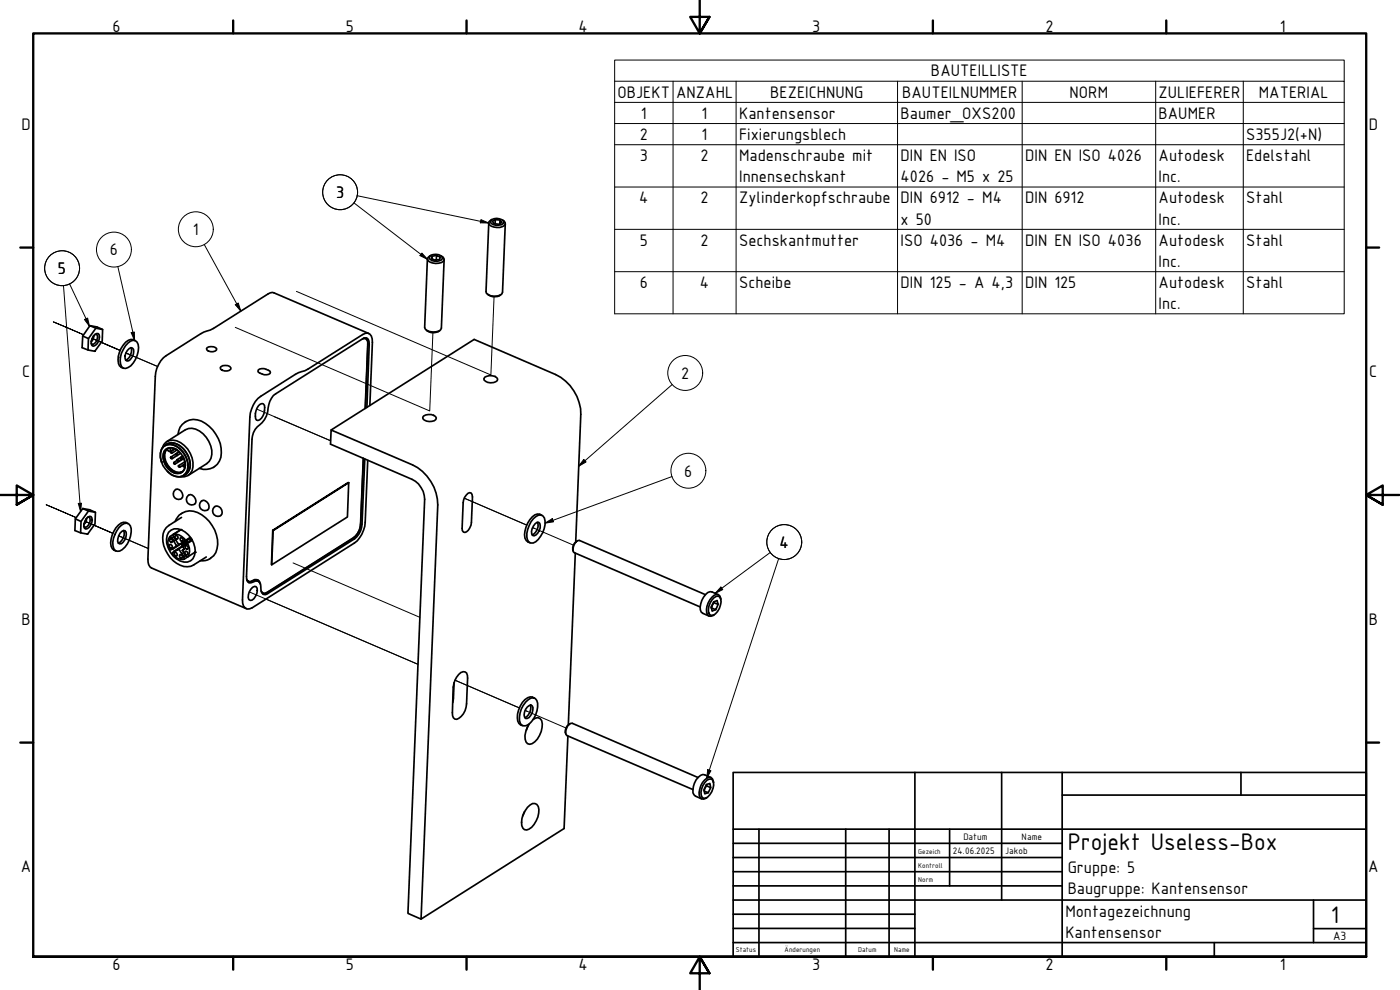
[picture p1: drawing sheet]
<svg xmlns="http://www.w3.org/2000/svg" width="420mm" height="297mm" viewBox="0 0 420 297" stroke-linecap="round" stroke-linejoin="round" font-family="sans-serif">
<g fill="none" stroke="#000" stroke-width=".3">
<path d="M16 96.6l9.1 3.8zM70.6 98.2l58.4 25.1 .9-23.5M89 87.4l58.3 25.1 1-23.5M27.6 101.5l8.5 3.6zM27.7 101.6l8.4 3.5M38.5 106.2l-.7-.3 9.5 4.1M77 122.7l22.3 9.6M13.8 151.4l9.1 3.9zM25.5 156.4l8.3 3.6zM25.5 156.4l8.3 3.6M139.3 149.5l18.8 8zM160.5 158.6l-.7-.3 12.3 5.3"/>
<path d="M36.3 161.1l-.7-.3 8.9 3.8M74.8 177.6l50.6 21.7-45.3-19.4M87.9 168.9l38.1 16.3M136.5 204.1l19.4 8.3zM158.3 213.5l-.7-.3 12.3 5.2"/>
</g>
<!-- layer: Sichtbar (ISO) -->
<g fill="none" stroke="#000" stroke-width=".51">
<path d="M128.3 77.6l-.9 20.7a3.3 3.3 0 0 0 4.9 .6l.2-.4 .8-20.6M128.9 76.9a2.85 2.85 0 0 1 3.8 .2l.1 .4a2.48 2.48 0 0 1-4-.1zM129.2 76.7l-.8 .6-.1 .5a2.61 2.61 0 0 0 3.3 1.2l.9-.2 .8-.8-.1-.5-.7-.7M129.7 76.9l-.2 .7 1.1 .5 1.4-.3 .1-.7-1.1-.5-.1 1.4M131 76.6l-1.3 .3v.7M146.7 66.9l-.8 20.6a2.21 2.21 0 0 0 2.4 1.4 2.22 2.22 0 0 0 2.5-1.2l.8-20.6M147.6 65.9l-.9 .6v.5a3.5 3.5 0 0 0 4.7 .7 1.02 1.02 0 0 0-.6-1.7M147.6 65.9a3.2 3.2 0 0 1 3.5 .3l.1 .5a1.9 1.9 0 0 1-2.3 .9l-1.4-.5-.3-.4zM148.7 65.9l1.4 .1M150.1 67.1v-1.1l.5 .7-.9 .6-1.4-.2-.5-.7 .9-.5-.1 1.3M27 97.7l2.1 .4 1.7 .8M28.8 98.5l2 .4-.1 3.4-2.3 3.1-2-.4 .1-3.4z"/>
<path d="M28.8 98.5l-1.8-.8-2.2 3.1-.2 3.5 1.8 .7M128 99a3.2 3.2 0 0 0 4 .2M146.3 88.3a3.2 3.2 0 0 0 4 .1M24.8 100.8l1.7 .8M28.1 100.8l1-.7h.4a2.7 2.7 0 0 1-1.6 3.8 1.6 1.6 0 0 1-.3-2.3zM28.1 100.8l-.7 1.6M28.2 100.6l-.4 1.4-.4 .5M28.5 100.3h.4a1.79 1.79 0 0 1-.5 2.7l-.4 .3h-.4l-.2-.3M38.2 105.1l1.1-.8 .5 .1a2.68 2.68 0 0 1-1.7 3.9 1.76 1.76 0 0 1-.3-2.4zM38.4 102.9a1.75 1.75 0 0 1 2.2-.7 1.75 1.75 0 0 1 1 2.1 7.3 7.3 0 0 1-3.2 6l-.7 .2a1.74 1.74 0 0 1-1.6-2.2 7.3 7.3 0 0 1 2.3-5.4zM39.3 104.3a3.2 3.2 0 0 1-1.6 3.8M40.6 102.2a2.07 2.07 0 0 0-2.9 .5 6.9 6.9 0 0 0-1.8 7.1l1.1 .7"/>
<path d="M62.2 104.3a2.46 2.46 0 0 1 2.8 .3 1.31 1.31 0 0 1-1.8 .9l-1.1-.5-.1-.4zM66.3 110a2.39 2.39 0 0 1 3 .3v.4a2.26 2.26 0 0 1-3.1 .1l-.1-.5zM77.5 111a2.69 2.69 0 0 1 3.7 .7 2.23 2.23 0 0 1-3.2 .2l-.5-.2zM108.8 101.6l-26.1 16.6a6.7 6.7 0 0 0-2.4 5.4 7.1 7.1 0 0 1-3.1 4.5 5.6 5.6 0 0 0-1.6 3.7l-1.6 41.2 .3 1.5 .4 .4h.6l1.5-.6 .6 .1 .5 .4 .3 .7 .1 1a1.5 1.5 0 0 0 1.4 1.9l26.7-16.7a5.9 5.9 0 0 0 2.2-4.4l.9-19.6M108.8 101.6l1.2-.2 .5 .4 .2 .6 .1 .9-.7 18.9M108.8 101.6a1.05 1.05 0 0 1 1.6 .9v.8M109.2 101.5l.5 .1M109.9 101.4l.5 .9v.8l-.8 19.4M110.7 100.1l-29-12.4-1.2 .5-16.4 10.3-3.8 1.6-10.5 6.6a8.4 8.4 0 0 0-3.2 6.3l-2.2 54.8a2.68 2.68 0 0 0 1.1 2.6l28.4 12.2M145.5 113.1a2.87 2.87 0 0 1 3.9 .7 1.81 1.81 0 0 1-2.2 1.1 1.77 1.77 0 0 1-2-1.3zM48.5 138.6a4.1 4.1 0 0 1 1.3-5.1 5.3 5.3 0 0 1 6 3.3 4.8 4.8 0 0 1-.4 5.7 3.7 3.7 0 0 1-5.1-1h-.1M48.7 134.4a3.4 3.4 0 0 1 5.5-1.6 7.8 7.8 0 0 1 3.5 8.4 3.1 3.1 0 0 1-3.5 1.9"/>
<path d="M49.1 134a3.8 3.8 0 0 1 5.2 1.1 5.8 5.8 0 0 1 1.4 6.9 3.2 3.2 0 0 1-5-.2 6.4 6.4 0 0 1-2.2-7zM49.5 133.7a3.5 3.5 0 0 1 4.6 .1 7 7 0 0 1 2.8 7l-.4 .9-1.3 1M49.7 133.5a4.3 4.3 0 0 1 5.9 1.7 5.4 5.4 0 0 1 .5 6.8l-.7 .5M49.9 134.7a3.4 3.4 0 0 1 4.5 1.6 3.7 3.7 0 0 1-.2 5.7 4.7 4.7 0 0 1-5.3-4.7l.4-2zM50 132.5l5.6-3.5a5.1 5.1 0 0 1 6.3 2.2 6.1 6.1 0 0 1 .9 7.2l-.8 .7-5.5 3.6M50.2 134.6a4.1 4.1 0 0 0 .7 5.9 3.3 3.3 0 0 0 3.8 1.1M50.9 134.4l.3 .7-.1 .3-.7-.2-.2-.5a4.4 4.4 0 0 0 .9 5.8 3.1 3.1 0 0 0 3.6 1M51.3 135.5l.3 .1-.1 .4-.3-.4zM51.3 137.1l.4 .4-.1 .2-.4-.4zM52.3 138.7l.2 .2v.4l-.3-.1zM52.5 134.6l-1.4 .8M52.6 134.7l-1.4 .8"/>
<path d="M52.9 136.1l.2 .2v.4l-.3-.4zM53 134.9l.1 .1-1.5 1M53.1 138.2l-.9 .5M53.2 137.9l.3 .1v.4h-.3zM53.4 130.4a5 5 0 0 1 3.1-4.3 5 5 0 0 1 5.2 .9 10.4 10.4 0 0 1 4.6 10.2 4.8 4.8 0 0 1-6.5 3.3M53.7 139.7h.2v.5l-.2-.1zM53.8 135.5l-2.5 1.6M53.8 135.6a2.57 2.57 0 0 0-2.9-1.2 2.57 2.57 0 0 0-1.9 2.6 5.4 5.4 0 0 0 4 5 2.32 2.32 0 0 0 2.6-3l-.3-1.2M53.8 135.6l-1 .6M54.2 136l-2.6 1.7M54.4 137.2l.3 .4-.2 .1h-.2zM54.9 136.8l-1.8 1.1"/>
<path d="M54.9 136.9l-.6 .3M54.9 139.7l.3-.1 .2 .3-.4 .1zM55 139.6l.6-.4-1.6 1M55.1 137.4l-1.6 1M55.2 137.6l-2.7 1.6M55.5 138.5l-1.8 1.2M55.6 139.9l-.3 .2M77.6 121.7l.5-.4 .6-.2 .4 .1a3.5 3.5 0 0 1-.2 3.6 1.63 1.63 0 0 1-1.9 1.2 4.2 4.2 0 0 1 .6-4.3zM99.4 129l42.9-27.2 24.5 10.6a13.5 13.5 0 0 1 7.5 11.9l-1.5 38.3M109 137.5l-.8 19.8a5.2 5.2 0 0 1-2 4l-26.1 16.5a1.08 1.08 0 0 1-1.7-.5M109.1 137.5l-.8 19.6a5.9 5.9 0 0 1-2.3 4.4l-26.1 16.5-1 .2M111 121.7l.8-19a2.08 2.08 0 0 0-2.1-2.7l-17.2 10.7-3.9 1.6-10.4 6.6a8.4 8.4 0 0 0-3.2 6.2l-2.2 54.9a2.07 2.07 0 0 0 2.1 2.7l31.5-19.8a8.4 8.4 0 0 0 3.2-6.2l.8-18.6"/>
<path d="M127.1 124.8a2.74 2.74 0 0 1 3.8 .6 1.64 1.64 0 0 1-2.1 1.1 1.64 1.64 0 0 1-1.9-1.3zM22.6 155.7l1.7 .7M24.8 152.6l2.1 .4 1.7 .7M25.9 155.6l-.7 1.6M26 155.5l-.4 1.4-.5 .5M26.3 155.2h.4a1.97 1.97 0 0 1-1.3 3l-.3-.4M26.4 155.2l.9-.2a2.61 2.61 0 0 1-1.6 3.7 1.53 1.53 0 0 1-.2-2.3zM26.5 153.3l2.1 .4-.1 3.5-2.2 3.1-2.1-.4 .1-3.5zM26.5 153.3l-1.7-.7-2.2 3.1-.1 3.5 1.7 .7M35.8 158.2a2.31 2.31 0 0 1 2.9-1 5.4 5.4 0 0 1-.5 6 3.8 3.8 0 0 1-3 2.2 2.12 2.12 0 0 1-1.4-2.7 9.2 9.2 0 0 1 2-4.5zM37.1 159.2a3 3 0 0 1-1.6 3.7M38.4 157.1a2.07 2.07 0 0 0-2.8 .4 7.5 7.5 0 0 0-2.3 6.4l.4 .7 1.2 .7"/>
<path d="M50.6 159.7a3.3 3.3 0 0 1 5-.1 6.8 6.8 0 0 1 2.8 7.1 2.85 2.85 0 0 1-4.3 1.6 7.1 7.1 0 0 1-3.9-7.7zM52.6 156.4a5 5 0 0 1 8-1.9 9.9 9.9 0 0 1 4.2 11.3 4.7 4.7 0 0 1-4.7 2.5M54.5 149.5a1.72 1.72 0 0 0 0-1.9 1.72 1.72 0 0 0-1.7-.7 1.62 1.62 0 0 0-.5 2.2 1.62 1.62 0 0 0 2.2 .5M54.5 155.2l-3.8 2.5a5.1 5.1 0 0 0-1.6 6.1 8.3 8.3 0 0 0 7.2 6.2l1-.1 .9-.4 3.7-2.4M56.4 148.8l.3-.3a1.76 1.76 0 0 1 1.8 .8 1.76 1.76 0 0 1-.1 1.9 1.62 1.62 0 0 1-2.1-.3 1.62 1.62 0 0 1 .1-2.1zM60.3 150.5l.3-.3a1.73 1.73 0 0 1 1.8 .8 1.73 1.73 0 0 1 0 2 1.62 1.62 0 0 1-2.1-.4 1.62 1.62 0 0 1 0-2.1zM66.3 154.6a1.68 1.68 0 0 0 .1-1.9 1.68 1.68 0 0 0-1.8-.8 1.62 1.62 0 0 0-.5 2.3 1.62 1.62 0 0 0 2.2 .5M82 159.2l-.5 10.3M104.6 144.8l-22.7 14.3 22.7-14.3-.3 10.3-22.8 14.4 .4-10.4M140 148.5l1-.7 .4 .1 .3 .5-.2 8.4a3.5 3.5 0 0 1-2 3l-.4-.2-.4-.4v-.7l.3-7.7 .4-1.6zM160.1 155.6a2.08 2.08 0 0 1 2.8-.8 5.4 5.4 0 0 1-.7 6.1 3.2 3.2 0 0 1-2.9 2 2.47 2.47 0 0 1-1.2-2.9 9 9 0 0 1 2-4.4zM160.6 157.1l1-.4a1.96 1.96 0 0 1 .2 2.5 1.68 1.68 0 0 1-2 1.4 2.78 2.78 0 0 1 .8-3.5z"/>
<path d="M161.3 156.7a3 3 0 0 1-1.6 3.8M162.6 154.6a2.07 2.07 0 0 0-2.8 .5 7.7 7.7 0 0 0-2.3 6.4l.4 .7 1.2 .7M36 160l.6-.6 .9-.2a3 3 0 0 1-1.1 3.9l-.5 .1a1.64 1.64 0 0 1-.3-2.4zM50.9 163.4l.7 .3 .2 .4-.2 .4-.7-.4-.2-.4zM51 161.7h.4l.3 .3 .1 .4-.2 .3-.6-.3zM51.6 161.5l.5 .9M51.6 161.5l-.5-.5a3 3 0 0 0-.1 4l.8-.2 1-.9M52 160.3l2.3-1.4-3.4 2.1M52.1 161.1l.6 .9M52.1 161.1l-.2-.6a3 3 0 0 1 3.7 1.5l-.2 .3M52.1 161.1l-.5 .4M52.4 165.7h.4l.3 .3v.8h-.4l-.3-.3z"/>
<path d="M52.6 165.3l-.4 .1a.73 .73 0 0 0-.3 1 3 3 0 0 0 3.4 1.2l-.2-.5 .6-.4M52.6 160.6l.7 .4 .2 .4-.2 .3-.7-.3-.1-.4zM52.7 162l-.6 .4 .7 1.1v.4M52.7 162l1 1.3 1.4-.6 .3-.4M53.8 163.3l-1 .6M54 166.4h.4l.3 .3 .1 .5-.2 .3-.6-.3zM54.2 161.3h.3l.4 .4v.7h-.4l-.3-.3zM54.5 166.2l.6 .9M54.5 163.5l.2 .3M54.7 165.1l.5 .7M54.8 163.9l.4-.2-.4 .2 .5 .9-.6 .3 .6-.3M55 162.7l-3.2 2.1"/>
<path d="M55.1 162.7l.2 .3M55.2 165.8l.5 .9M55.4 163.4l-3.2 2M55.4 163.4l-.3 .2M55.6 165.4l.7 .3 .2 .4-.2 .3-.4 .1-.3-.3-.2-.5zM55.7 163.7l.7 .3 .1 .5-.2 .3-.7-.3-.1-.5zM55.9 163.3l.4-.1a3.5 3.5 0 0 1 .1 3.9h-.3l-.4-.4M55.9 163.3l-.5 .1-.2 .3-2.6 1.6 1-.5 .9 1.4 .7-.4M56.1 162l.2 .4-1.8 1.1 1.8-1.1M56.3 167.1l-1.1 .7M57.1 161.2l-1.7 1.1M57.2 161.3l-2.1 1.4"/>
<path d="M57.5 161.7l-.5 .3 .1 .3M57.7 162l-2.3 1.4M57.7 162.1l-1.8 1.2M58.5 165.7l-2.2 1.4M74 173.8l.3 .4a1.61 1.61 0 0 0 2.1-.3 1.42 1.42 0 0 1 1.8 1.3M74.1 174.2l.5 .2M75.8 176.2l1-.2a2.9 2.9 0 0 1-1.7 4.1 1.72 1.72 0 0 1-.3-2.5zM77.2 174l.7 .7M77.4 174.4a1.94 1.94 0 0 0-2.3 .3h-.6M78.5 177.7l.4 .3M172.7 166l-2.1 51.5M173.2 162.3a2.65 2.65 0 0 0-1.2 3"/>
<path d="M211.7 178.4l-37.8-16.2a2.56 2.56 0 0 0-1.8 3.4l38 16.5M214.2 179.4l.7-.5h.6a2.03 2.03 0 0 1 .7 2.6 3.7 3.7 0 0 1-2.8 3.1 1.96 1.96 0 0 1-.7-2.6l.9-1.9zM215.5 178.4l-1.8-.8a2.37 2.37 0 0 0-2.6 1.6 5.2 5.2 0 0 0-.7 4.4l2.4 1.2M216.3 179.9a1.3 1.3 0 0 0-.5-1.3 1.3 1.3 0 0 0-1.5 0 5.4 5.4 0 0 0-2 5.9 1.38 1.38 0 0 0 2.1 0M213.5 182.4h.1M214.2 180.6l1.3 .7-.3-1.1-1 .4-.8 1.6 .3 1.1 1.1-.4M214.2 180.8l-.6 1.6M215.5 181.3l-.7 1.6-1.2-.5M136.3 204.8l-.4 6M137.7 202.4a1.51 1.51 0 0 1 2.3-.5l.3 1.5-.3 7.8a5.1 5.1 0 0 1-2.9 4.6h-.6l-.4-.4-.3-.7 .2-8.5a6.5 6.5 0 0 1 1.7-3.8zM157.8 210.6a2.25 2.25 0 0 1 2.9-1 3.5 3.5 0 0 1 .5 3.6 6.7 6.7 0 0 1-3.3 4.5l-.7 .1a2.03 2.03 0 0 1-1.3-2.7 7.5 7.5 0 0 1 1.9-4.5zM158.2 212.1l.6-.4 .5-.1 .4 .2a3 3 0 0 1-1.5 3.8h-.5a2.48 2.48 0 0 1 .5-3.5z"/>
<path d="M158.4 217.8l-.5 1.3M159.1 211.6a3.2 3.2 0 0 1-1.6 3.7M160 215.9l1.5-.6a2.16 2.16 0 0 1 1.2 2.9 5.6 5.6 0 0 1-3.8 5.1 2 2 0 0 1-1.4-2.6l.7-2.4 .7-1.1M160.4 209.5a2.08 2.08 0 0 0-2.9 .4 6.9 6.9 0 0 0-1.8 7.1l1.1 .7M171 217.2a2.51 2.51 0 0 0-1.2 2.9M170.4 220.8l-1.1 27.8-42.9 27.2 5-124.3a13.7 13.7 0 0 0-7.6-12l-24.4-10.5-.2 4.3 24.4 10.5a7 7 0 0 1 3.8 6l-5 124.3 4 1.7M209.5 233.3l-37.7-16.3a2.51 2.51 0 0 0-1.9 3.4l.3 .3 37.8 16.2M212 235.6v.2M212 235.8l-.7 1.4M212 235.8l1.3 .5-.8 1.6-1.2-.6M212.2 234.1l1.2-.4a2.21 2.21 0 0 1 .6 2.8 4.7 4.7 0 0 1-2.2 3h-.7a2.21 2.21 0 0 1-.5-2.8l.3-1zM213.3 236.3l-.3-1.2-1 .3-.7 1.6 .2 1.2 1-.3"/>
<path d="M213.4 233.3l-1.9-.8a2.52 2.52 0 0 0-2.6 1.5 5.1 5.1 0 0 0-.6 4.5l2.3 1.2M214.1 234.7a1.32 1.32 0 0 0-1.3-1.5 4.9 4.9 0 0 0-2.6 6.1 1.31 1.31 0 0 0 2 0M157.4 243.5l-.6 1.3M158.3 242.2a1.97 1.97 0 0 1 2.8-.9 4.2 4.2 0 0 1-.2 5 4.4 4.4 0 0 1-2.8 2.7 1.79 1.79 0 0 1-1.6-2.3 7.3 7.3 0 0 1 1.8-4.5z"/>
</g>
<g fill="#000">
<circle cx="48.5" cy="138.6" r=".25"/>
<circle cx="54.3" cy="158.9" r=".25"/>
<circle cx="58.5" cy="165.7" r=".25"/>
</g>
<!-- layer: Symbol (ISO) -->
<g fill="none" stroke="#000" stroke-width=".3">
<path d="M184.5 24.4v-6.4h218.9v6.4M184.5 24.4h218.9v6.3M184.5 24.4v69.8h218.9v-63.5M184.5 30.7h218.9M184.5 37.1h218.9M202 24.4v69.8M220.9 24.4v69.8M269.4 24.4v69.8M306.8 24.4v69.8M346.8 24.4v69.8M373.1 24.4v69.8M107.2 58.7l39.5 8.2"/>
<path d="M184.5 43.4h218.9M184.5 56.1h218.9M35.4 80l5 22.2M61.3 73.3l11 20M106.2 60.9l22.1 16.9M126.6 75.9l1.7 1.9-2.3-1.1zM144.3 65.9l2.4 1h-2.6zM184.5 68.8h218.9M19 85.6l5.2 67.9M20.9 85.2l6 12.7M25.3 95.9l1-.5 .6 2.5zM39.4 99.8l.9-.2 .1 2.6z"/>
<path d="M70.6 91.4l.9-.5 .8 2.4zM184.5 81.5h218.9M201.7 115.4l-28 24.5M210.9 111.9a5.2 5.2 0 0 0-7.6-4.7 5.2 5.2 0 0 0-.7 8.9 5.2 5.2 0 0 0 8.2-3.3l.1-.9M175.2 137.8l.7 .8-2.2 1.3zM23.5 151.1l.9-.1-.2 2.5zM163.6 157l2.1-1.4 .4 1zM201.7 143l-38.1 14M216.3 176.1l.6 .8-2.3 1.1zM231.1 165.8l-16.5 12.2M233.7 167.6l-21.6 65.9M212.4 230.9l1 .4-1.3 2.2z"/>
<circle cx="102.1" cy="57.7" r="5.2"/>
<circle cx="34.2" cy="74.9" r="5.2"/>
<circle cx="58.8" cy="68.8" r="5.2"/>
<circle cx="18.6" cy="80.5" r="5.2"/>
<circle cx="206.6" cy="141.2" r="5.2"/>
<circle cx="235.4" cy="162.6" r="5.2"/>
</g>
<!-- layer: Rahmen (ISO) -->
<g fill="none" stroke="#000" stroke-width=".7">
<path d="M70 6.1v3.9M140 6.1v3.9M210 0v10l-2.9-4.9h5.8l-2.9 4.9 2.9-4.9M280 6.1v3.9M350 6.1v3.9M6.1 74.3h3.9M410 74.3h3.9M0 148.5h10l-5-2.8v5.7l5-2.9-5 2.9M420 148.5h-10l5-2.8v5.7l-5-2.9 5 2.9M6.1 222.8h3.9M410 222.8h3.9M10 287.1v-277.1h400v277.1h-400h400"/>
<path d="M70 287.1v3.8M140 287.1v3.8M212.9 292l-2.9-4.9 2.9 4.9h-5.8l2.9-4.9v9.9M280 287.1v3.8M350 287.1v3.8"/>
</g>
<!-- layer: Titel (ISO) -->
<g fill="none" stroke="#000" stroke-width=".51">
<path d="M220 231.8h190v55.3h-190zM274.6 231.8v55.3M300.6 231.8v38.3M318.8 238.6h91.2M318.8 231.8v55.3M372.4 231.8v6.8M220 253h98.8M220 257.3h98.8M220 248.8h190M227.8 248.8v38.3M253.8 248.8v38.3M266.8 248.8v38.3"/>
<path d="M285 248.8v17M220 261.5h98.8M220 265.8h98.8M220 270.1h190M220 274.3h54.6M220 278.6h54.6M394.2 278.6h15.8M394.2 270.1v12.7M220 282.8h190M364.4 282.8v4.3"/>
</g>
<!-- layer: Symbol (ISO) -->
<path d="M126.6 75.9l1.7 1.9-2.3-1.1zM144.3 65.9l2.4 1h-2.6zM25.3 95.9l1-.5 .6 2.5zM39.4 99.8l.9-.2 .1 2.6zM70.6 91.4l.9-.5 .8 2.4zM175.2 137.8l.7 .8-2.2 1.3zM23.5 151.1l.9-.1-.2 2.5zM163.6 157l2.1-1.4 .4 1zM216.3 176.1l.6 .8-2.3 1.1zM212.4 230.9l1 .4-1.3 2.2z" fill="#000"/>
<g font-size="7.7">
<text x="320.4" y="255">Projekt Useless-Box</text>
<text x="399.4" y="276.8">1</text>
</g>
<g font-size="5.4">
<text x="33.8" y="9.6">6</text>
<text x="103.8" y="9.6">5</text>
<text x="173.6" y="9.6">4</text>
<text x="243.8" y="9.6">3</text>
<text x="313.8" y="9.6">2</text>
<text x="384.1" y="9.6">1</text>
<text x="279.4" y="22.9">BAUTEILLISTE</text>
<text x="185.4" y="29.3">OBJEKT</text>
<text x="202.9" y="29.3">ANZAHL</text>
<text x="231.1" y="29.3">BEZEICHNUNG</text>
<text x="270.8" y="29.3">BAUTEILNUMMER</text>
<text x="321" y="29.3">NORM</text>
<text x="347.7" y="29.3">ZULIEFERER</text>
<text x="377.8" y="29.3">MATERIAL</text>
<text x="192.3" y="35.6">1</text>
<text x="210.6" y="35.6">1</text>
<text x="221.9" y="35.6">Kantensensor</text>
<text x="270.3" y="35.6">Baumer_OXS200</text>
<text x="347.7" y="35.6">BAUMER</text>
<text x="6.5" y="38.9">D</text>
<text x="192" y="42">2</text>
<text x="210.6" y="42">1</text>
<text x="221.9" y="42">Fixierungsblech</text>
<text x="410.8" y="38.9">D</text>
<text x="374" y="42.1">S355J2(+N)</text>
<text x="192" y="48.3">3</text>
<text x="210.2" y="48.3">2</text>
<text x="221.9" y="48.3">Madenschraube mit</text>
<text x="270.3" y="48.3">DIN EN ISO</text>
<text x="307.7" y="48.3">DIN EN ISO 4026</text>
<text x="347.7" y="48.3">Autodesk</text>
<text x="374" y="48.3">Edelstahl</text>
<text x="100.8" y="59.4">3</text>
<text x="221.9" y="54.7">Innensechskant</text>
<text x="270.3" y="54.7">4026 - M5 x 25</text>
<text x="347.7" y="54.7">Inc.</text>
<text x="191.8" y="61">4</text>
<text x="210.2" y="61">2</text>
<text x="221.9" y="61">Zylinderkopfschraube</text>
<text x="270.3" y="61">DIN 6912 - M4</text>
<text x="307.7" y="61">DIN 6912</text>
<text x="347.7" y="61">Autodesk</text>
<text x="374" y="61">Stahl</text>
<text x="57.9" y="70.5">1</text>
<text x="270.3" y="67.4">x 50</text>
<text x="347.7" y="67.4">Inc.</text>
<text x="33" y="76.6">6</text>
<text x="192" y="73.7">5</text>
<text x="210.2" y="73.7">2</text>
<text x="221.9" y="73.7">Sechskantmutter</text>
<text x="270.3" y="73.7">ISO 4036 - M4</text>
<text x="307.7" y="73.7">DIN EN ISO 4036</text>
<text x="347.7" y="73.7">Autodesk</text>
<text x="374" y="73.7">Stahl</text>
<text x="17.4" y="82.2">5</text>
<text x="347.7" y="80.1">Inc.</text>
<text x="192" y="86.4">6</text>
<text x="210.1" y="86.4">4</text>
<text x="221.9" y="86.4">Scheibe</text>
<text x="270.3" y="86.4">DIN 125 - A 4,3</text>
<text x="307.7" y="86.4">DIN 125</text>
<text x="347.7" y="86.4">Autodesk</text>
<text x="374" y="86.4">Stahl</text>
<text x="347.7" y="92.8">Inc.</text>
<text x="6.6" y="113.1">C</text>
<text x="204.5" y="113.7">2</text>
<text x="410.9" y="113.1">C</text>
<text x="205.4" y="143">6</text>
<text x="233.9" y="164.4">4</text>
<text x="6.5" y="187.4">B</text>
<text x="410.8" y="187.4">B</text>
<text x="6.3" y="261.7">A</text>
<text x="320.4" y="261.9">Gruppe: 5</text>
<text x="410.6" y="261.7">A</text>
<text x="320.4" y="268.1">Baugruppe: Kantensensor</text>
<text x="319.7" y="275.1">Montagezeichnung</text>
<text x="319.7" y="281.3">Kantensensor</text>
<text x="33.8" y="290.9">6</text>
<text x="103.8" y="290.9">5</text>
<text x="173.6" y="290.9">4</text>
<text x="243.8" y="290.9">3</text>
<text x="313.8" y="290.9">2</text>
<text x="384.1" y="290.9">1</text>
</g>
<text font-size="3.9" x="400.1" y="282">A3</text>
<g font-size="3">
<text x="286" y="256.3">24.06.2025</text>
<text x="289.1" y="252">Datum</text>
<text x="301.6" y="256.3">Jakob</text>
<text x="306.6" y="252">Name</text>
</g>
<g font-size="2.3">
<text x="275.6" y="256.3">Gezeich</text>
<text x="275.6" y="260.5">Kontroll</text>
<text x="275.6" y="264.8">Norm</text>
<text x="220.9" y="285.7">Status</text>
<text x="235.5" y="285.7">Änderungen</text>
<text x="257.6" y="285.7">Datum</text>
<text x="268.4" y="285.7">Name</text>
</g>
</svg>
